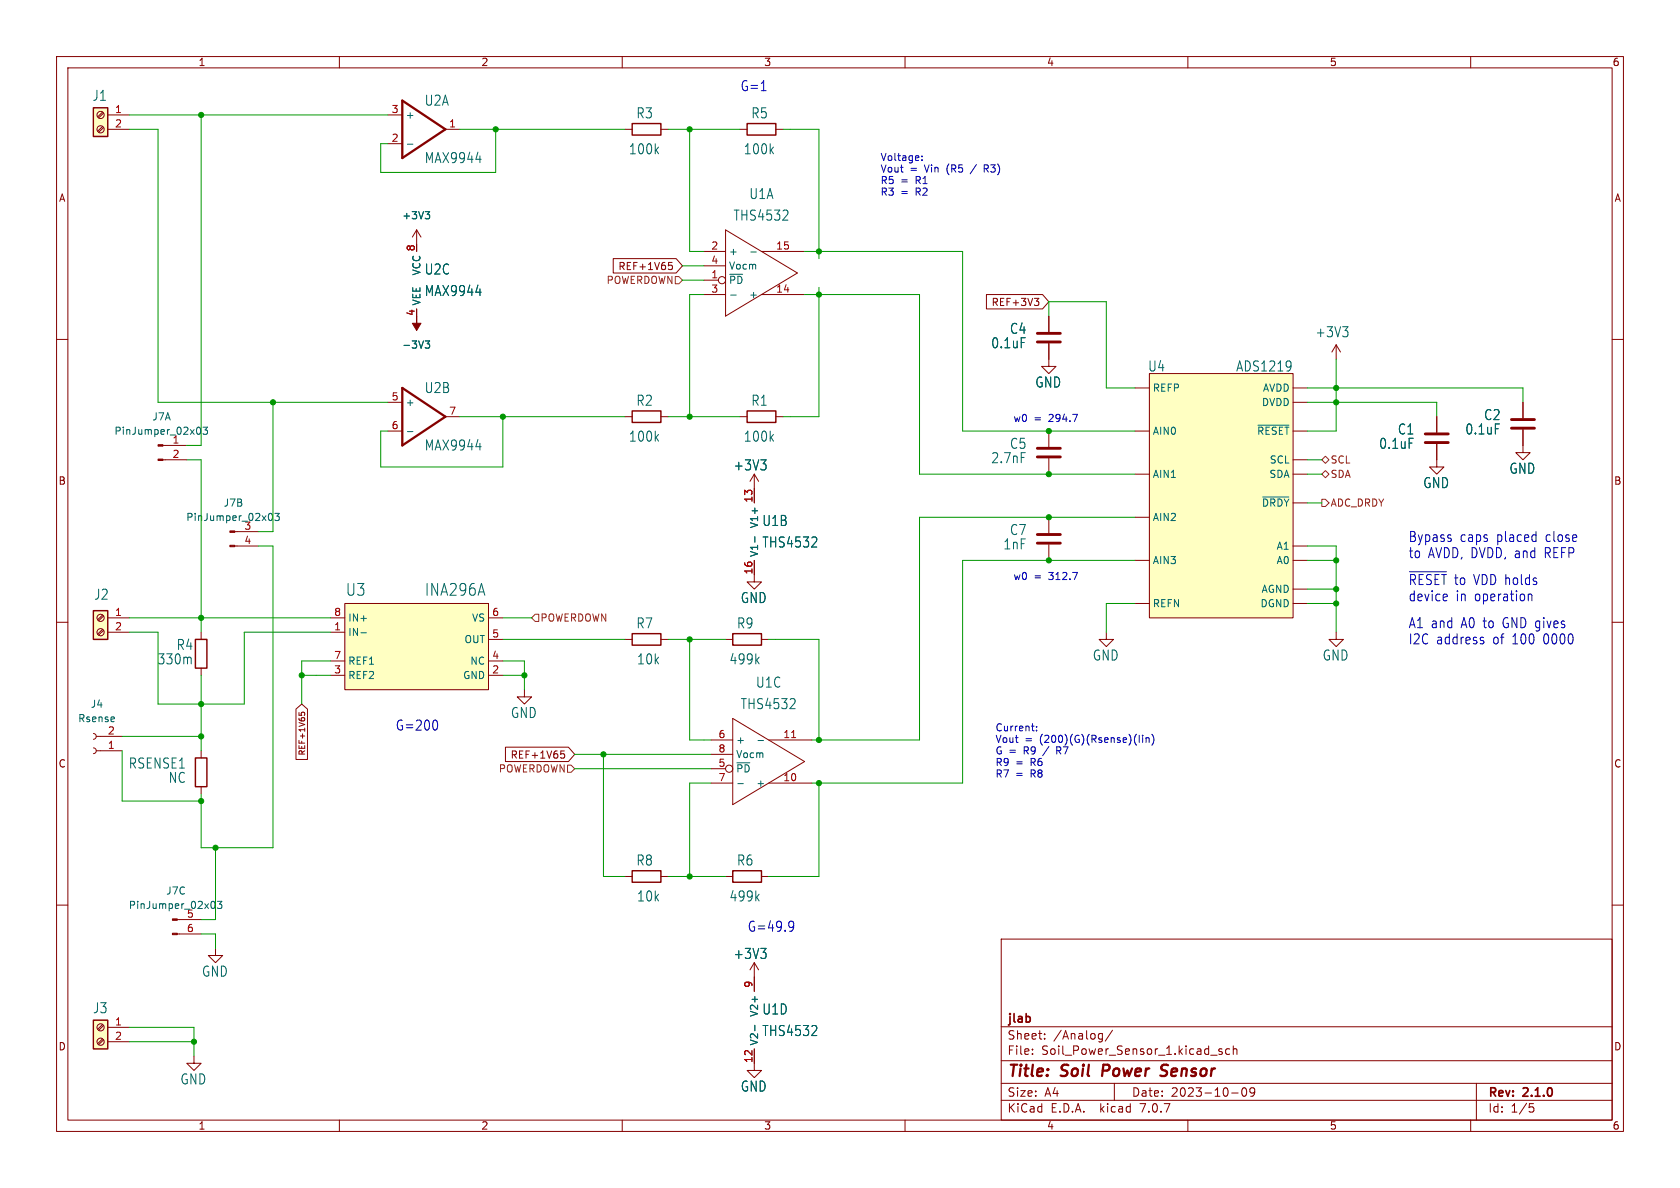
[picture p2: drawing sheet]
<svg xmlns="http://www.w3.org/2000/svg" width="297mm" height="210mm" viewBox="0 0 297 210" stroke-linecap="round" stroke-linejoin="round" font-family="sans-serif">
<g fill="none" stroke="#840000" stroke-width=".18">
<path d="M10 10h277v190h-277zM12 12h273v186h-273zM18.1 19.8l-.8 .9M18.3 20l-.9 .8M60 10v2M110 10v2M160 10v2M210 10v2M260 10v2M18.1 22.4l-.8 .8M18.3 22.5l-.9 .9M19 22.9h3.9"/>
<path d="M19 20.3h3.9M68.6 25.4h2.5M68.6 20.3h2.5M78.7 22.9h2.6M110.5 22.9h1.3M116.8 22.9h1.3M130.8 22.9h1.3M137.2 22.9h1.2M10 60h2M73.7 40.6l-.8 1.3M73.7 40.6v2.6M73.7 40.6l.7 1.3"/>
<path d="M108.4 45.7h11.1l1.1 1.3-1.1 1.3h-11.1zM118.2 46.4h.6M118.3 46.9h.3l.3 .2-.1 .5-.5 .1M124.5 49.5h2.5M124.5 52.1h3.8M124.5 44.5h3.8M124.5 47h3.8M128.3 40.6l12.7 7.7-12.7 7.6zM134.6 52.1h7.6M134.6 44.5h7.6M174.4 52.1h9.9l1.1 1.2-1.1 1.3h-9.9zM182.9 52.7h.7l-.4 .5"/>
<path d="M183.4 53.2l.2 .3v.3l-.2 .2M185.4 55.9v2.8M285 60h2M28.8 78.7h4.2M68.6 76.2h2.5M68.6 71.1h2.5M78.7 73.7h2.6M110.5 73.7h1.3M116.8 73.7h1.3M130.8 73.7h1.3M137.2 73.7h1.2M185.4 60.7v4.1h1.3l-1.3 1.2-1.3-1.2h1.3"/>
<path d="M185.4 76.2v2.8M200.7 76.2h2.5M200.7 68.6h2.5M203.2 66h25.4v43.2h-25.4zM228.6 76.2h2.5M228.6 68.6h2.5M228.6 71.1h2.5M236.2 61l-.7 1.2M236.2 61v2.5M236.2 61l.8 1.2M254 78.5v4.1h1.3l-1.3 1.2-1.3-1.2h1.3M254 73.7v2.8"/>
<path d="M269.2 75.9v4.1h1.3l-1.3 1.3-1.2-1.3h1.2M269.2 71.1v2.8M28.8 81.3h4.2M41.5 96.5h4.2M41.5 94h4.2M133.3 99.1v3.8h1.3l-1.3 1.2-1.2-1.2h1.2M133.3 83.8v5.1M133.3 83.8l-.7 1.3M133.3 83.8l.8 1.3M185.4 81v2.8M185.4 91.4v2.8M185.4 96.3v2.8"/>
<path d="M200.7 99.1h2.5M200.7 83.8h2.5M200.7 91.4h2.5M228.6 99.1h2.5M228.6 83.8h2.5M228.6 88.9h2.5M228.6 81.3h2.5M228.6 96.5h2.5M10 110h2M18.1 111.3l-.8 .8M18.1 108.7l-.8 .9M18.3 111.4l-.9 .9"/>
<path d="M18.3 108.9l-.9 .8M19 111.8h3.9M19 109.2h3.9M35.6 111.8v1.2M35.6 118.1v1.3M58.4 111.8h2.6M58.4 119.4h2.6M58.4 116.8h2.6M58.4 109.2h2.6M61 106.7h25.4v15.2h-25.4zM86.4 113h2.5M86.4 119.4h2.5"/>
<path d="M86.4 116.8h2.5M86.4 109.2h2.5M110.5 113h1.3M116.8 113h1.3M128.3 113h1.2M134.6 113h1.3M195.6 111.8v1.2h1.2l-1.2 1.3-1.3-1.3h1.3M200.7 106.7h2.5M228.6 106.7h2.5M228.6 104.1h2.5M236.2 111.8v1.2h1.3l-1.3 1.3-1.3-1.3h1.3M285 110h2"/>
<path d="M16.5 129.7l.4 .1 .1 .4-.1 .3-.4 .2M16.5 132.2l.4 .2 .1 .3-.1 .4-.4 .1M17 130.2h4.6M17 132.7h4.6M35.6 132.7v1.3M35.6 139.1v1.2M52.3 125.3l1-.8 1.1 .8v9h-2.1zM52.9 125.9v.5M53.2 126.3v-.2l.2-.2 .4 .1 .1 .3M89.4 132.1h11.1l1.1 1.3-1.1 1.2h-11.1zM92.7 121.9v1.3h1.3l-1.3 1.3-1.3-1.3h1.3M99.2 132.8h.6"/>
<path d="M99.3 133.2h.3l.2 .3v.4l-.5 .1M125.7 138.4h3.8M125.7 130.8h3.8M125.7 135.9h2.6M125.7 133.4h3.8M129.5 127l12.7 7.6-12.7 7.6zM135.9 138.4h7.6M135.9 130.8h7.6M10 160h2M110.5 154.9h1.3M116.8 154.9h1.3M128.3 154.9h1.2"/>
<path d="M134.6 154.9h1.3M285 160h2M31.3 165.1h4.3M31.3 162.6h4.3M38.1 167.6v1.3h1.3l-1.3 1.3-1.3-1.3h1.3M133.3 170.2v5.1M133.3 170.2l-.7 1.3M133.3 170.2l.8 1.3M177 166h108v32h-108zM18.1 183.6l-.8 .9M18.1 181.1l-.8 .8M18.3 183.8l-.9 .9"/>
<path d="M18.3 181.3l-.9 .8M19 181.6h3.9M19 184.2h3.9M34.3 186.7v1.3h1.3l-1.3 1.2-1.3-1.2h1.3M60 198v2M110 198v2M133.3 185.4v3.8h1.3l-1.3 1.3-1.2-1.3h1.2M160 198v2M177 194.5h108M177 191.5h108M177 187.5h108M177 181.5h108"/>
<path d="M182.5 186.3v.1M182.5 185.5v.1M184.7 183.6v.1M184.7 182.8v.1M194.5 182.7l.4 .1M194.9 182.7v1.2l-.3 .3M194.9 183.6l-.4 .1M196.7 182.1l-1.3 2M197 191.5v3M210 198v2M216 185.5l-.3-.1-.2 .2v.2l.5 .2v.3h-.5M217.4 185.5l-.4-.1-.3 .3v.4l.1 .2h.6"/>
<path d="M217.7 193.2h1.2M218 185.5l.2-.1 .4 .1 .1 .9M218 184.9v1.5M219.7 192.4l.2-.1a.81 .81 0 0 1 .6 .6 .81 .81 0 0 1-.3 .8l-.2 .1a.81 .81 0 0 1-.3-1.4zM221.8 192.9l-.3 .3h-.3l-.2-.3 .1-.5 .4-.1 .2 .1a.99 .99 0 0 1-.3 1.4h-.3M260 198v2M261 191.5v6.5M270.4 195.1h.7M270.5 195.7h.4l.3 .3-.2 .5-.5 .1"/>
<circle cx="17.8" cy="20.3" r=".63"/>
<circle cx="17.8" cy="22.9" r=".63"/>
<circle cx="127.6" cy="49.5" r=".63"/>
<circle cx="17.8" cy="111.8" r=".63"/>
<circle cx="17.8" cy="109.2" r=".63"/>
<circle cx="128.9" cy="135.9" r=".63"/>
<circle cx="17.8" cy="181.6" r=".63"/>
<circle cx="17.8" cy="184.1" r=".63"/>
</g>
<path d="M195.1 188.2l-.3 2M206.2 190a.85 .85 0 0 1-1.1 .1M206.2 188.2l-.7 .1a.46 .46 0 0 0-.2 .5 .46 .46 0 0 0 .3 .4l.6 .2" fill="none" stroke="#840000" stroke-width=".4"/>
<path d="M183.4 58.9h4.1M183.4 60.5h4.1M183.4 79.2h4.1M252 78.2h4M252 76.7h4M267.2 75.7h4.1M267.2 74.2h4.1M183.4 80.8h4.1M183.4 96h4.1M183.4 94.5h4.1" fill="none" stroke="#840000" stroke-width=".51"/>
<g fill="#ffffc2" stroke="#ffffc2" stroke-width=".18">
<path d="M203.2 66h25.4v43.2h-25.4z"/>
<path d="M16.5 180.3h2.5v5.1h-2.5z"/>
<path d="M61 106.7h25.4v15.2h-25.4z"/>
<path d="M16.5 108h2.5v5h-2.5z"/>
<path d="M16.5 19.1h2.5v5h-2.5z"/>
</g>
<g fill="none" stroke="#006464" stroke-width=".18">
<path d="M72 25.5h1M75.2 37.4h.8l-.5 .5M75.7 37.9l.3 .2v.3l-.3 .3M84.1 28.2h1M138.4 38.9h.9M139.2 37.3v.6M84.1 51.7h1M129.2 52.2h.9M132.7 44.5h1M237.4 57.8h.9l-.5 .6M238.2 58.6v.8M34.9 75.6l.1-.1a.68 .68 0 0 1 .5 .6 .68 .68 0 0 1-.5 .7l-.1-.1"/>
<path d="M35.9 75.5h.8l-.4 .5 .3 .1v.6l-.2 .1-.5-.1M72 76.3h1M75.2 60.3h.8l-.5 .5 .4 .1v.5l-.2 .1h-.5M84.1 79h1M222.4 75.2h5.5M228.2 64v1.2M228.2 64.6v.1M47.6 90.8l.1-.1a.68 .68 0 0 1 .5 .7 .68 .68 0 0 1-.5 .6h-.1M48.6 90.7h.8l-.4 .5 .3 .2v.5l-.2 .1-.5-.1M133.4 94.9v1M134.5 81.3h.9l-.5 .7M135.4 82.1v.8"/>
<path d="M143.5 96.7h.9M144.3 95.1v.6M223.2 87.9h4.7M33.7 116.3l.1 1.1M63.8 111.9h1M130.5 138.5h.9M134 130.9h1M139.6 125.3h1M140.5 123.7v.6M37.5 159.4l.1-.1a.68 .68 0 0 1 .4 .7 .68 .68 0 0 1-.4 .6l-.1-.1M38.4 159.3h.8l-.4 .5 .4 .1v.6l-.2 .1-.6-.1M134.5 167.6h.9l-.5 .7"/>
<path d="M135.4 168.5v.8M133.4 181.2v1M143.5 183.1h.9M144.3 181.5v.5"/>
</g>
<g fill="none" stroke="#840000" stroke-width=".25">
<path d="M16.5 19.1h2.5v5h-2.5zM111.8 21.8h5v2.1h-5zM132.1 21.8h5.1v2.1h-5.1zM111.8 72.6h5v2.1h-5zM132.1 72.6h5.1v2.1h-5.1zM16.5 108h2.5v5h-2.5zM34.5 113h2.1v5.1h-2.1zM111.8 112h5v2h-5zM129.5 112h5.1v2h-5.1zM34.5 134h2.1v5.1h-2.1zM111.8 153.9h5v2.1h-5zM129.5 153.9h5.1v2.1h-5.1z"/>
<path d="M16.5 180.3h2.5v5.1h-2.5z"/>
</g>
<path d="M139.9 130.4h.8" fill="none" stroke="#a90000" stroke-width=".18"/>
<g fill="#840000" stroke="#840000" stroke-width=".18">
<path d="M30.5 162.4h.8v.3h-.8z"/>
<path d="M30.5 165h.8v.2h-.8z"/>
<path d="M40.6 93.9h.9v.2h-.9z"/>
<path d="M40.6 96.4h.9v.2h-.9z"/>
<path d="M73.7 55.9v1.3h.7l-.7 1.2-.8-1.2h.8z"/>
<path d="M27.9 78.6h.9v.3h-.9z"/>
<path d="M27.9 81.2h.9v.2h-.9z"/>
</g>
<path d="M71.1 17.8l7.6 5.1-7.6 5zM71.1 68.6l7.6 5.1-7.6 5z" fill="none" stroke="#840000" stroke-width=".41"/>
<path d="M119.4 48.9h.6l.6 .6-.6 .7h-.6zM233.7 81.3l.6-.7 .6 .7-.6 .6zM233.7 83.8l.6-.6 .6 .6-.6 .7zM233.7 88.3h.6l.6 .6-.6 .6h-.6zM94.6 108.6h.6v1.3h-.6l-.6-.7zM100.3 135.3h.7l.6 .6-.6 .6h-.7z" fill="none" stroke="#725600" stroke-width=".18"/>
<g fill="none" stroke="#0000c2" stroke-width=".18">
<path d="M134.6 16h.8M163 28.3v.1M163 27.6v.1M174 29.8h.5M174.5 29.2h-.5v1.2M249.2 101.1h6.5M255.6 105l.2 .1 .1 .3-.8 .2M255.8 106.1l-.2 .1M262.1 113.2a.31 .31 0 0 1 .2 .3 .31 .31 0 0 1-.2 .3M262.1 112.6l.2 .1M270.2 105.2a.37 .37 0 0 1 .6-.1v1.1M77 127.3a1.23 1.23 0 0 1 0 1.8"/>
<path d="M182.3 128.4h.5M182.7 129.2h.1M183.3 129.1v.1M183.3 128.4v.1M201.4 130v1.2M202 130v.1M202 130.4v.8M202.6 130.4v.8M202.6 130.5l.2-.1 .3 .1v.7M203.6 129.8a1.46 1.46 0 0 1 0 1.9M139.7 162.8h.3l.2 .2a1.27 1.27 0 0 1-.3 1.6h-.3M140.3 163.6l-.3 .3h-.3"/>
</g>
<g fill="none" stroke="#009600" stroke-width=".18">
<path d="M22.9 22.9h5v48.2h40.7M22.9 20.3h45.7M35.6 20.3v58.4h-2.6M81.3 22.9h29.2M87.6 22.9v7.6h-20.3v-5.1h1.3M118.1 22.9h12.7M121.9 22.9v21.6h2.6M138.4 22.9h6.4v22.8M120.6 47h3.9M120.6 49.5h3.9M124.5 52.1h-2.6v21.6M142.2 44.5h28v31.7h30.5"/>
<path d="M142.2 52.1h20.4v31.7h38.1M144.8 50.8v22.9h-6.4M185.4 55.9v-2.6h10.2v15.3h5.1M48.3 71.1v22.9h-2.6M81.3 73.7h29.2M88.9 73.7v8.9h-21.6v-6.4h1.3M118.1 73.7h12.7M231.1 68.6h38.1v2.5M231.1 71.1h22.9v2.6M236.2 63.5v12.7h-5.1M33 81.3h2.6v30.5M45.7 96.5h2.6v53.4h-12.7v-9.6"/>
<path d="M200.7 91.4h-38.1v39.4h-19.1M200.7 99.1h-30.5v39.3h-26.7M231.1 96.5h5.1v15.3M231.1 83.8h2.6M231.1 81.3h2.6M231.1 99.1h5.1M231.1 88.9h2.6M22.9 111.8h5v12.7h15.3v-12.7h15.2M22.9 109.2h35.5M35.6 119.4v13.3M53.3 119.4h5.1M58.4 116.8h-5.1v7.7"/>
<path d="M88.9 113h21.6M88.9 116.8h3.8v5.1M88.9 119.4h3.8M88.9 109.2h5.1M118.1 113h10.2M121.9 113v17.8h3.8M135.9 113h8.9v17.8M200.7 106.7h-5.1v5.1M231.1 106.7h5.1M231.1 104.1h5.1M21.6 130.2h14M21.6 132.7v8.9h14"/>
<path d="M101.6 133.4h24.1M101.6 135.9h24.1M106.7 133.4v21.5h3.8M125.7 138.4h-3.8v16.5M144.8 138.4v16.5h-8.9M38.1 149.9v12.7h-2.5M118.1 154.9h10.2M35.6 165.1h2.5v2.5M22.9 184.2h11.4M22.9 181.6h11.4v5.1"/>
</g>
<g fill="#009600" stroke="#009600" stroke-width=".18">
<circle cx="185.4" cy="83.8" r=".46"/>
<circle cx="185.4" cy="76.2" r=".46"/>
<circle cx="185.4" cy="91.4" r=".46"/>
<circle cx="185.4" cy="99.1" r=".46"/>
<circle cx="144.8" cy="130.8" r=".46"/>
<circle cx="144.8" cy="138.4" r=".46"/>
<circle cx="121.9" cy="113" r=".46"/>
<circle cx="121.9" cy="154.9" r=".46"/>
<circle cx="88.9" cy="73.7" r=".46"/>
<circle cx="144.8" cy="52.1" r=".46"/>
<circle cx="144.8" cy="44.5" r=".46"/>
<circle cx="121.9" cy="22.9" r=".46"/>
<circle cx="121.9" cy="73.7" r=".46"/>
<circle cx="53.3" cy="119.4" r=".46"/>
<circle cx="106.7" cy="133.4" r=".46"/>
<circle cx="92.7" cy="119.4" r=".46"/>
<circle cx="35.6" cy="109.2" r=".46"/>
<circle cx="48.3" cy="71.1" r=".46"/>
<circle cx="87.6" cy="22.9" r=".46"/>
<circle cx="35.6" cy="20.3" r=".46"/>
<circle cx="236.2" cy="106.7" r=".46"/>
<circle cx="236.2" cy="104.1" r=".46"/>
<circle cx="236.2" cy="68.6" r=".46"/>
<circle cx="236.2" cy="71.1" r=".46"/>
<circle cx="236.2" cy="99.1" r=".46"/>
<circle cx="35.6" cy="141.6" r=".46"/>
<circle cx="38.1" cy="149.9" r=".46"/>
<circle cx="34.3" cy="184.2" r=".46"/>
<circle cx="35.6" cy="124.5" r=".46"/>
<circle cx="35.6" cy="130.2" r=".46"/>
</g>
<g font-size="2.9" fill="#006464">
<text x="61.1" y="105.5">U3</text>
<text x="75" y="105.5">INA296A</text>
</g>
<g font-size="2.8" fill="#840000">
<text x="178" y="190.9">Title:</text>
<text x="187.7" y="190.9">Soil</text>
<text x="195.7" y="190.9">Power</text>
<text x="206.9" y="190.9">Sensor</text>
</g>
<g font-size="2.5" fill="#0000c2">
<text x="130.8" y="16.3">G=1</text>
<text x="248.9" y="95.9">Bypass</text>
<text x="258.1" y="95.9">caps</text>
<text x="264.6" y="95.9">placed</text>
<text x="273.4" y="95.9">close</text>
<text x="248.9" y="98.8">to</text>
<text x="252.5" y="98.8">AVDD, DVDD, and</text>
<text x="273.4" y="98.8">REFP</text>
<text x="248.9" y="103.6">~{RESET}</text>
<text x="248.9" y="106.4">device</text>
<text x="257.1" y="103.6">to</text>
<text x="257.4" y="106.4">in</text>
<text x="260.6" y="103.6">VDD holds</text>
<text x="260.7" y="106.4">operation</text>
<text x="248.9" y="111.2">A1 and</text>
<text x="258.4" y="111.2">A0 to</text>
<text x="265.9" y="111.2">GND gives</text>
<text x="248.9" y="114.1">I2C address</text>
<text x="264" y="114.1">of</text>
<text x="267.5" y="114.1">100</text>
<text x="273.1" y="114.1">0000</text>
<text x="69.8" y="129.3">G=200</text>
<text x="132.1" y="164.9">G=49.9</text>
</g>
<g font-size="2.5" fill="#006464">
<text x="16.3" y="18">J1</text>
<text x="75" y="18.9">U2A</text>
<text x="112.4" y="21.1">R3</text>
<text x="132.7" y="21.1">R5</text>
<text x="75" y="29.1">MAX9944</text>
<text x="111.1" y="27.5">100k</text>
<text x="131.4" y="27.5">100k</text>
<text x="132.4" y="35.4">U1A</text>
<text x="129.6" y="39.2">THS4532</text>
<text x="75" y="48.7">U2C</text>
<text x="75" y="52.6">MAX9944</text>
<text x="178.4" y="59.2">C4</text>
<text x="232.5" y="59.8">+3V3</text>
<text x="175.1" y="61.8">0.1uF</text>
<text x="202.9" y="65.9">U4</text>
<text x="218.4" y="65.9">ADS1219</text>
<text x="75" y="69.7">U2B</text>
<text x="112.4" y="71.9">R2</text>
<text x="132.7" y="71.9">R1</text>
<text x="182.9" y="68.7">GND</text>
<text x="247" y="77">C1</text>
<text x="259" y="77">0.1uF</text>
<text x="262.3" y="74.5">C2</text>
<text x="75" y="79.9">MAX9944</text>
<text x="111.1" y="78.3">100k</text>
<text x="129.6" y="83.4">+3V3</text>
<text x="131.4" y="78.3">100k</text>
<text x="175.1" y="82.1">2.7nF</text>
<text x="178.4" y="79.6">C5</text>
<text x="243.7" y="79.6">0.1uF</text>
<text x="266.8" y="84">GND</text>
<text x="251.5" y="86.5">GND</text>
<text x="134.7" y="93.2">U1B</text>
<text x="178.4" y="94.8">C7</text>
<text x="134.7" y="97">THS4532</text>
<text x="177.3" y="97.3">1nF</text>
<text x="16.6" y="106.2">J2</text>
<text x="130.9" y="106.8">GND</text>
<text x="112.4" y="111.3">R7</text>
<text x="130.2" y="111.3">R9</text>
<text x="27.7" y="117.7">330m</text>
<text x="31.1" y="115.1">R4</text>
<text x="112.5" y="117.7">10k</text>
<text x="128.9" y="117.7">499k</text>
<text x="193.1" y="117">GND</text>
<text x="233.7" y="117">GND</text>
<text x="130.8" y="125.6">THS4532</text>
<text x="133.5" y="121.8">U1C</text>
<text x="90.2" y="127.1">GND</text>
<text x="22.7" y="136.1">RSENSE1</text>
<text x="29.7" y="138.6">NC</text>
<text x="112.4" y="153.2">R8</text>
<text x="130.2" y="153.2">R6</text>
<text x="112.5" y="159.6">10k</text>
<text x="128.9" y="159.6">499k</text>
<text x="35.6" y="172.9">GND</text>
<text x="129.6" y="169.7">+3V3</text>
<text x="16.4" y="179.3">J3</text>
<text x="134.7" y="179.6">U1D</text>
<text x="134.7" y="183.4">THS4532</text>
<text x="31.8" y="191.9">GND</text>
<text x="130.9" y="193.2">GND</text>
</g>
<g font-size="2.1" fill="#840000">
<text x="178" y="184">Sheet:</text>
<text x="178" y="181.2">jlab</text>
<text x="186.2" y="184">/Analog/</text>
<text x="178" y="186.7">File:</text>
<text x="184.1" y="186.7">Soil_Power_Sensor_1.kicad_sch</text>
<text x="178" y="196.9">KiCad</text>
<text x="178" y="194.1">Size:</text>
<text x="184.7" y="194.1">A4</text>
<text x="185.7" y="196.9">E.D.A.</text>
<text x="194.6" y="196.9">kicad</text>
<text x="200" y="194.1">Date:</text>
<text x="201.8" y="196.9">7.0.7</text>
<text x="207" y="194.1">2023-10-09</text>
<text x="263" y="194.3">Rev:</text>
<text x="263" y="196.9">Id:</text>
<text x="267.1" y="196.9">1/5</text>
<text x="269.4" y="194.3">2.1.0</text>
</g>
<g font-size="1.8" fill="#840000">
<text x="35" y="11.9">1</text>
<text x="85" y="11.9">2</text>
<text x="135" y="11.9">3</text>
<text x="185" y="11.9">4</text>
<text x="235" y="11.9">5</text>
<text x="285" y="11.9">6</text>
<text x="10.3" y="35.9">A</text>
<text x="285.3" y="35.9">A</text>
<text x="109.2" y="47.9">REF+1V65</text>
<text x="175.2" y="54.3">REF+3V3</text>
<text x="10.3" y="85.9">B</text>
<text x="285.3" y="85.9">B</text>
<text x="10.3" y="135.9">C</text>
<text x="90.2" y="134.3">REF+1V65</text>
<text x="285.3" y="135.9">C</text>
<text x="10.3" y="185.9">D</text>
<text x="285.3" y="185.9">D</text>
<text x="35" y="199.9">1</text>
<text x="85" y="199.9">2</text>
<text x="135" y="199.9">3</text>
<text x="185" y="199.9">4</text>
<text x="235" y="199.9">5</text>
<text x="285" y="199.9">6</text>
</g>
<g font-size="1.8" fill="#a90000">
<text x="20.2" y="20.1">1</text>
<text x="20.2" y="22.6">2</text>
<text x="69.1" y="20.1">3</text>
<text x="79.3" y="22.6">1</text>
<text x="69.1" y="25.1">2</text>
<text x="73.4" y="44.5" transform="rotate(-90 73.4 44.5)">8</text>
<text x="125.7" y="44.2">2</text>
<text x="125.7" y="46.7">4</text>
<text x="137.1" y="44.2">15</text>
<text x="125.7" y="49.3">1</text>
<text x="125.7" y="51.8">3</text>
<text x="137.1" y="51.8">14</text>
<text x="73.4" y="56" transform="rotate(-90 73.4 56)">4</text>
<text x="69.1" y="70.9">5</text>
<text x="69.1" y="75.9">6</text>
<text x="79.3" y="73.4">7</text>
<text x="30.4" y="81">2</text>
<text x="133.1" y="88.9" transform="rotate(-90 133.1 88.9)">13</text>
<text x="43.1" y="96.3">4</text>
<text x="133.1" y="101.6" transform="rotate(-90 133.1 101.6)">16</text>
<text x="20.2" y="109">1</text>
<text x="20.2" y="111.5">2</text>
<text x="59" y="111.5">1</text>
<text x="59" y="109">8</text>
<text x="86.9" y="112.8">5</text>
<text x="86.9" y="109">6</text>
<text x="59" y="119.1">3</text>
<text x="59" y="116.6">7</text>
<text x="86.9" y="119.1">2</text>
<text x="86.9" y="116.6">4</text>
<text x="19" y="129.9">2</text>
<text x="126.9" y="130.6">6</text>
<text x="138.4" y="130.6">11</text>
<text x="19" y="132.5">1</text>
<text x="126.9" y="135.6">5</text>
<text x="126.9" y="133.1">8</text>
<text x="126.9" y="138.2">7</text>
<text x="138.4" y="138.2">10</text>
<text x="32.9" y="164.8">6</text>
<text x="133.1" y="174.7" transform="rotate(-90 133.1 174.7)">9</text>
<text x="20.2" y="181.4">1</text>
<text x="20.2" y="183.9">2</text>
<text x="133.1" y="188" transform="rotate(-90 133.1 188)">12</text>
</g>
<g font-size="1.8" fill="#006464">
<text x="71.6" y="21.2">+</text>
<text x="71" y="39">+3V3</text>
<text x="128.8" y="45.3">+</text>
<text x="128.8" y="47.9">Vocm</text>
<text x="74.5" y="48.8" transform="rotate(-90 74.5 48.8)">VCC</text>
<text x="128.8" y="50.4">~{PD}</text>
<text x="132.3" y="52.9">+</text>
<text x="74.5" y="54.1" transform="rotate(-90 74.5 54.1)">VEE</text>
<text x="71" y="61.8">-3V3</text>
<text x="71.6" y="72">+</text>
<text x="203.7" y="69.4">REFP</text>
<text x="223" y="72">DVDD</text>
<text x="223.2" y="69.4">AVDD</text>
<text x="20.1" y="77.1">PinJumper_02x03</text>
<text x="26.8" y="74.5">J7A</text>
<text x="203.7" y="77.1">AIN0</text>
<text x="222.1" y="77.1">~{RESET}</text>
<text x="30.4" y="78.5">1</text>
<text x="224.4" y="82.1">SCL</text>
<text x="39.4" y="89.8">J7B</text>
<text x="203.7" y="84.7">AIN1</text>
<text x="223" y="89.8">~{DRDY}</text>
<text x="224.3" y="84.7">SDA</text>
<text x="32.8" y="92.3">PinJumper_02x03</text>
<text x="43.1" y="93.7">3</text>
<text x="134.2" y="93.5" transform="rotate(-90 134.2 93.5)">V1+</text>
<text x="203.7" y="92.3">AIN2</text>
<text x="134.2" y="98.6" transform="rotate(-90 134.2 98.6)">V1-</text>
<text x="203.7" y="99.9">AIN3</text>
<text x="225.6" y="99.9">A0</text>
<text x="225.6" y="97.4">A1</text>
<text x="203.7" y="107.5">REFN</text>
<text x="222.7" y="107.5">DGND</text>
<text x="222.9" y="105">AGND</text>
<text x="61.5" y="112.6">IN-</text>
<text x="61.5" y="110.1">IN+</text>
<text x="82" y="113.9">OUT</text>
<text x="83.4" y="110.1">VS</text>
<text x="61.5" y="117.7">REF1</text>
<text x="83" y="117.7">NC</text>
<text x="16" y="125.3">J4</text>
<text x="61.5" y="120.2">REF2</text>
<text x="81.8" y="120.2">GND</text>
<text x="13.7" y="127.9">Rsense</text>
<text x="130" y="131.7">+</text>
<text x="130" y="136.8">~{PD}</text>
<text x="130" y="134.2">Vocm</text>
<text x="133.6" y="139.3">+</text>
<text x="22.7" y="160.9">PinJumper_02x03</text>
<text x="29.3" y="158.3">J7C</text>
<text x="32.9" y="162.3">5</text>
<text x="134.2" y="179.8" transform="rotate(-90 134.2 179.8)">V2+</text>
<text x="134.2" y="184.9" transform="rotate(-90 134.2 184.9)">V2-</text>
</g>
<g font-size="1.8" fill="#0000c2">
<text x="155.6" y="28.5">Voltage:</text>
<text x="155.6" y="30.6">Vout</text>
<text x="155.6" y="32.6">R5</text>
<text x="155.6" y="34.7">R3</text>
<text x="159.2" y="32.6">=</text>
<text x="159.2" y="34.7">=</text>
<text x="160.9" y="30.6">=</text>
<text x="162" y="32.6">R1</text>
<text x="162" y="34.7">R2</text>
<text x="163.6" y="30.6">Vin</text>
<text x="167.6" y="30.6">(R5</text>
<text x="172.1" y="30.6">/</text>
<text x="174.6" y="30.6">R3)</text>
<text x="179.1" y="74.7">w0</text>
<text x="182.8" y="74.7">=</text>
<text x="185.5" y="74.7">294.7</text>
<text x="179.1" y="102.6">w0</text>
<text x="182.8" y="102.6">=</text>
<text x="185.5" y="102.6">312.7</text>
<text x="175.9" y="129.4">Current:</text>
<text x="175.9" y="131.4">Vout</text>
<text x="181.2" y="131.4">=</text>
<text x="183.9" y="131.4">(200)(G)(Rsense)(Iin)</text>
<text x="175.9" y="133.5">G =</text>
<text x="175.9" y="135.5">R9</text>
<text x="175.9" y="137.5">R7</text>
<text x="179.5" y="135.5">=</text>
<text x="179.5" y="137.5">=</text>
<text x="181.1" y="133.5">R9</text>
<text x="182.3" y="135.5">R6</text>
<text x="182.3" y="137.5">R8</text>
<text x="184.7" y="133.5">/</text>
<text x="187.2" y="133.5">R7</text>
</g>
<g font-size="1.8" fill="#725600">
<text x="107.1" y="50.4">POWERDOWN</text>
<text x="235.1" y="82.1">SCL</text>
<text x="235.1" y="84.7">SDA</text>
<text x="235.1" y="89.8">ADC_DRDY</text>
<text x="95.4" y="110.1">POWERDOWN</text>
<text x="88.1" y="136.8">POWERDOWN</text>
</g>
<text font-size="1.4" fill="#840000" x="54.1" y="133.7" transform="rotate(-90 54.1 133.7)">REF+1V65</text>
</svg>
